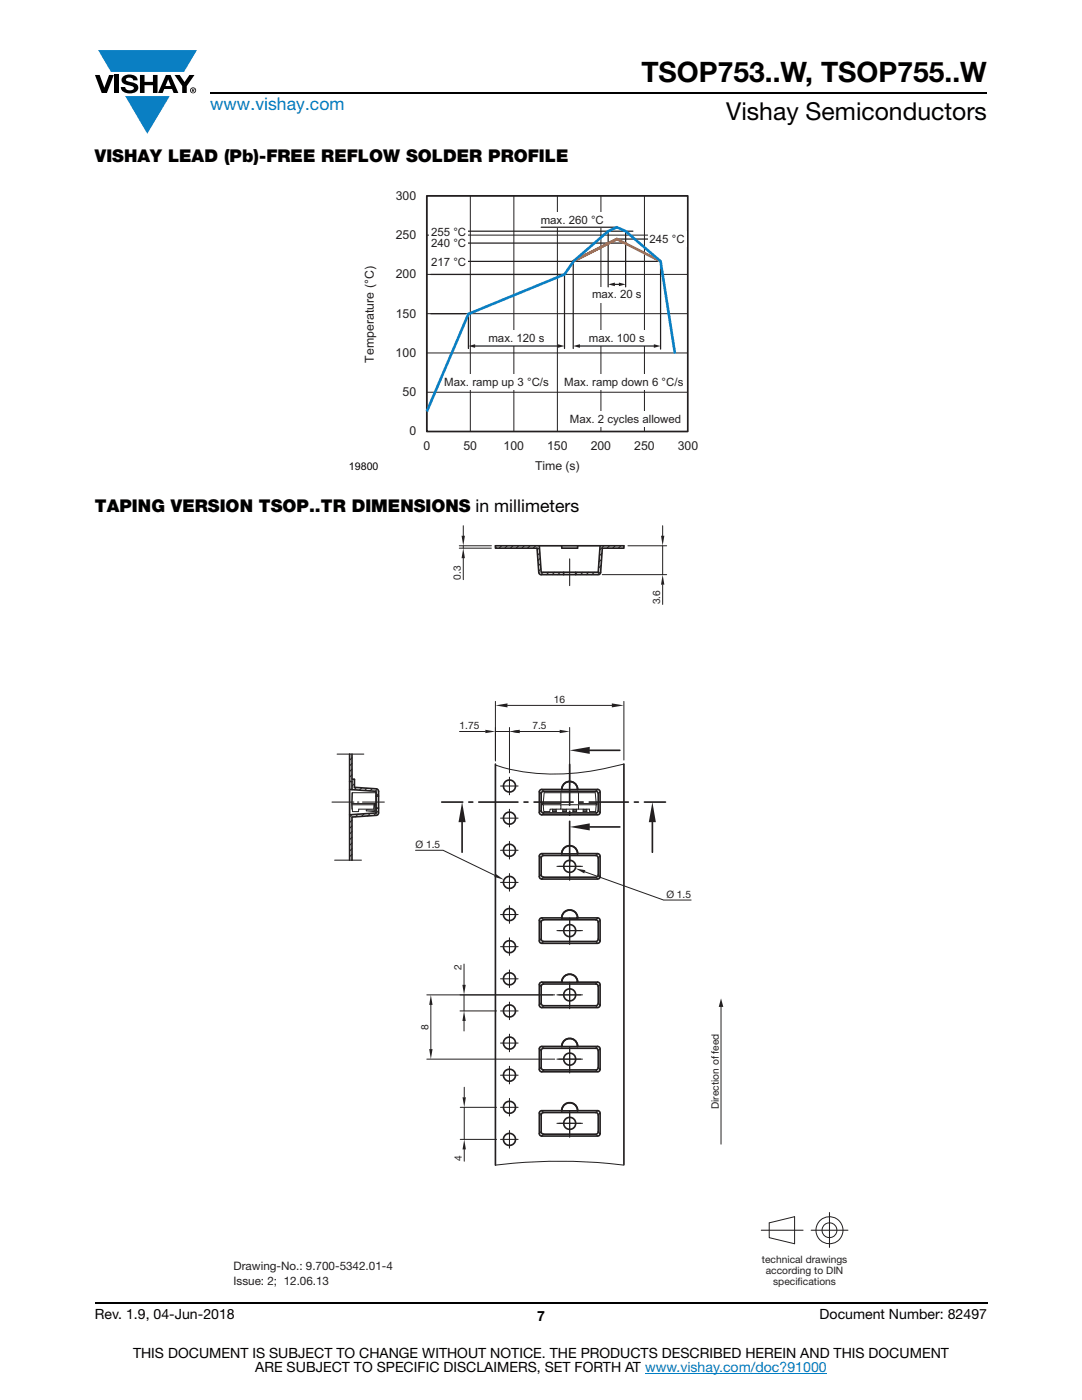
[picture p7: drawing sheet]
<svg xmlns="http://www.w3.org/2000/svg" width="216mm" height="279mm" viewBox="0 0 216 279" stroke-linecap="round" stroke-linejoin="round" font-family="sans-serif">
<g fill="#0a7fc3">
<path d="M19.6 10h19.7l-2.6 4.3h-1.1h-13.5z"/>
<path d="M25 19.2h8.9l-4.5 7.5z"/>
</g>
<g fill="#000">
<path d="M18.9 15h1l.9 2.5 1-2.5h.9l-1.4 3.6h-1zM22.9 15h.9v3.6h-.9zM24.6 15.3a2.1 2.1 0 0 1 2.8 .3l.1 .4h-.9a.79 .79 0 0 0-.7-.5 .79 .79 0 0 0-.8 .4l.3 .3 1 .2a1.08 1.08 0 0 1 1.2 1 1.08 1.08 0 0 1-1.1 1.2 1.73 1.73 0 0 1-2.4-1.2h.9a.96 .96 0 0 0 .8 .6 .96 .96 0 0 0 .9-.4 1.31 1.31 0 0 0-1.2-.6 1.03 1.03 0 0 1-1.1-.6 1.03 1.03 0 0 1 .2-1.1zM27.9 15h.9v1.3h1.7v-1.3h.9v3.6h-.9v-1.6h-1.7v1.6h-.9zM34.8 15h1.1l.9 1.4 1-1.4h1l-1.5 2.2v1.4h-.9v-1.4z"/>
<path d="M33.6 15.9l.5 1.3h-1.1zM33.1 15l-1.6 3.6h1l.3-.8h1.5l.3 .8h1l-1.6-3.6z"/>
<path d="M38.4 17.8h.2v.2h-.2zM38.3 17.7v.7h.1v-.3l.4 .3-.2-.3 .2-.2-.1-.2z"/>
<path d="M38.1 18a.46 .46 0 0 1 .9 0 .46 .46 0 0 1-.9 0zM37.9 18a.6 .6 0 0 0 1.2 0 .6 .6 0 0 0-1.2 0z"/>
</g>
<path d="M42 18.6h155M18.9 260h178.1" fill="none" stroke="#000" stroke-width=".36"/>
<path d="M128.7 274h36.3" fill="none" stroke="#007ec4" stroke-width=".2"/>
<path d="M69.6 34.5h76.7v60.1h-76.7z" fill="#fff"/>
<path d="M85.2 39.1h52v47h-52z" fill="none" stroke="#231f20" stroke-width=".34"/>
<path d="M85.2 39.1v47h52M85.2 39.1h52M93.8 39.1v47M102.5 39.1v47M111.2 39.1v47M119.9 39.1v47M128.6 39.1v47M85.2 46.9h52M85.2 54.8h52M85.2 62.6h52M85.2 70.4h52M85.2 78.3h52" fill="none" stroke="#231f20" stroke-width=".2"/>
<g fill="#fff">
<path d="M97.2 66h11.7v3.1h-11.7z"/>
<path d="M117.2 66h11.8v3.1h-11.8z"/>
<path d="M117.9 57.3h10.4v3h-10.4z"/>
<path d="M88.3 74.8h21.6v3h-21.6z"/>
<path d="M107.4 42.4h13.7v3h-13.7z"/>
</g>
<path d="M86 54.8h26.6M86 48.5h38.8M86 52.2h45.2M86 46.1h40.3M108 45.3h15.2M121.4 46.1v11.2M122.4 56.8h1.3M123.2 47.7h8.7M124.8 46.2v11.1M86 62.6h6.9" fill="none" stroke="#231f20" stroke-width=".25"/>
<path d="M123.1 47.7l-8.7 4.4" fill="none" stroke="#231f20" stroke-width=".53"/>
<g fill="#231f20">
<path d="M121.4 56.8l1.3-.4v.7z"/>
<path d="M123.5 56.4l1.3 .4-1.3 .3z"/>
</g>
<g fill="#fff">
<path d="M129.3 46.1h7.6v3.1h-7.6z"/>
<path d="M85.7 50.6h7.6v3h-7.6z"/>
<path d="M85.7 44.6h7.6v3.1h-7.6z"/>
<path d="M85.7 46.9h7.6v3.1h-7.6z"/>
<path d="M112.2 74.8h24.5v3h-24.5z"/>
<path d="M113.5 82.1h22.7v3.1h-22.7z"/>
</g>
<path d="M112.6 54.7v14.9M93.5 62.7v6.9M94.6 69.1h17" fill="none" stroke="#231f20" stroke-width=".25"/>
<g fill="#231f20">
<path d="M93.5 69.1l1.3-.4v.7z"/>
<path d="M111.3 68.7l1.3 .4-1.3 .3z"/>
</g>
<path d="M131.8 52v17.7M115.5 69.1h15.2" fill="none" stroke="#231f20" stroke-width=".25"/>
<g fill="#231f20">
<path d="M114.4 69.1l1.3-.4v.7z"/>
<path d="M130.5 68.7l1.3 .4-1.3 .3z"/>
</g>
<path d="M114.4 52.1v17.5" fill="none" stroke="#231f20" stroke-width=".25"/>
<path d="M114.4 52.1l8.7-4.4 8.7 4.4" fill="none" stroke="#ef6c22" stroke-width=".53"/>
<path d="M134.7 70.5l-2.9-18.4-7-6-1.7-.7-1.7 .7-7 6-1.8 2.7-19.1 7.9-8.3 19.4" fill="none" stroke="#0a7fc3" stroke-width=".53"/>
<path d="M46.6 104.8h122.7v152.2h-122.7z" fill="#fff"/>
<g fill="none" stroke="#231f20" stroke-width=".33">
<path d="M98.9 152.5v80M113.7 152.5v8.2M124.5 152.5v79.9M88.1 160.1h4.2M93.5 160.1h.8M95.5 160.1h7.9M104.6 160.1h.8M106.6 160.1h7.8M113.7 161.9v.8M113.7 163.9v8.1M115.6 160.1h.8M117.6 160.1h7.8"/>
<path d="M126.6 160.1h.8M128.6 160.1h4.2"/>
</g>
<path d="M124.5 152.5a46.2 46.2 0 0 1-24 .7l-1.6-.5M98.9 232.5a105.7 105.7 0 0 1 25.6 0" fill="none" stroke="#231f20" stroke-width=".2"/>
<path d="M113.7 149.7l4-.7v1.5z" fill="#231f20"/>
<path d="M117.7 149.7h6" fill="none" stroke="#231f20" stroke-width=".33"/>
<path d="M113.7 165l4-.7v1.4z" fill="#231f20"/>
<path d="M117.7 165h6" fill="none" stroke="#231f20" stroke-width=".33"/>
<path d="M91.8 198.5h18.5M92.6 192.4v4.1M92.6 198.5v3.3M91.8 201.8h7.3M92.6 203.8v2" fill="none" stroke="#231f20" stroke-width=".2"/>
<g fill="#231f20">
<path d="M92.6 201.8l.3 2h-.6z"/>
<path d="M92.3 196.5h.6l-.3 2z"/>
</g>
<path d="M91.7 146h5.2M98.9 145.2v6.5M98.9 146h2.8M103.7 146h2" fill="none" stroke="#231f20" stroke-width=".2"/>
<g fill="#231f20">
<path d="M101.7 146l2-.4v.7z"/>
<path d="M96.9 145.6l2 .4-2 .3z"/>
</g>
<path d="M101.7 145.2v9M103.7 146h8M113.7 145.2v11.5" fill="none" stroke="#231f20" stroke-width=".2"/>
<g fill="#231f20">
<path d="M101.7 146l2-.4v.7z"/>
<path d="M111.7 145.6l2 .4-2 .3z"/>
<path d="M92.2 160.1l.7 4h-1.4z"/>
</g>
<path d="M92.2 164.1v6" fill="none" stroke="#231f20" stroke-width=".33"/>
<path d="M130.2 160.1l.7 4h-1.4z" fill="#231f20"/>
<path d="M130.2 164.1v6" fill="none" stroke="#231f20" stroke-width=".33"/>
<path d="M98.9 140v11.9M124.5 140v11.7M101.3 140.8h20.8" fill="none" stroke="#231f20" stroke-width=".2"/>
<g fill="#231f20">
<path d="M98.9 140.8l2.4-.4v.8z"/>
<path d="M122.1 140.4l2.4 .4-2.4 .4z"/>
</g>
<path d="M85.2 198.5h25.5M85.2 211.4h25.5M86 200.6v8.8" fill="none" stroke="#231f20" stroke-width=".2"/>
<g fill="#231f20">
<path d="M85.6 209.4h.7l-.3 2z"/>
<path d="M86 198.6l.3 2h-.7z"/>
</g>
<path d="M92.6 217v2M91.8 227.4h7.3M91.8 221h7.3M92.6 221v6.4M92.6 229.4v2.3" fill="none" stroke="#231f20" stroke-width=".2"/>
<g fill="#231f20">
<path d="M92.3 219h.7l-.4 2z"/>
<path d="M92.6 227.4l.4 2h-.7z"/>
</g>
<g fill="none" stroke="#231f20" stroke-width=".21">
<path d="M113.7 111.5v5.4M101.7 155.1v3.5M103.4 156.9h-3.5M66.2 160.1h4.4M71.3 160.1h.3M72.3 160.1h4.4M99.9 176.1h3.5M99.9 169.7h3.5M99.9 163.3h3.5M101.7 161.5v3.5M101.7 167.9v3.5M101.7 174.3v3.6"/>
<path d="M99.9 188.9h3.5M99.9 195.3h3.5M101.7 180.8v3.5M101.7 187.2v3.5M101.7 193.6v3.5M101.7 200v3.5M103.4 182.5h-3.5M99.9 214.6h3.5M99.9 208.2h3.5M101.7 206.4v3.5M101.7 212.8v3.5M101.7 219.2v3.5"/>
<path d="M103.4 201.8h-3.5M99.9 227.4h3.5M101.7 225.6v3.5M103.4 221h-3.5"/>
</g>
<g fill="none" stroke="#231f20" stroke-width=".33">
<path d="M98.9 108.9h25.6v.5h-4.3l-.4 4.8-.3 .5h-11.5l-.3-.1-.2-.4-.3-4.8h-8.3zM107.6 108.9l.4 5.3h11.4l.3-5.3M112.1 109.4h3.1M112.5 114.2v.5M114.9 114.2v.5M69.8 157.6l5.2 .3v4.3l-5.2 .4M69.8 150.5v21.2M70.2 150.5v5M70.2 156v1.6M70.7 155.5v1.6M75 158.9h.5M75.1 157.4l.3 .2 .1 .3-.1 4.6-.3 .2-4.9 .4v8.6"/>
<path d="M75 161.3h.5"/>
<circle cx="101.7" cy="156.9" r="1.21"/>
<circle cx="101.7" cy="169.7" r="1.2"/>
<circle cx="101.7" cy="163.3" r="1.2"/>
<circle cx="101.7" cy="176.1" r="1.2"/>
<circle cx="101.7" cy="182.5" r="1.2"/>
<circle cx="101.7" cy="195.3" r="1.2"/>
<circle cx="101.7" cy="188.9" r="1.2"/>
<circle cx="101.7" cy="214.6" r="1.21"/>
<circle cx="101.7" cy="201.8" r="1.2"/>
<circle cx="101.7" cy="208.2" r="1.2"/>
<circle cx="101.7" cy="227.4" r="1.21"/>
<circle cx="101.7" cy="221" r="1.2"/>
</g>
<path d="M120.2 114.7h12.8M125.3 108.9h7.7M132.2 104.9v2M132.2 108.9v5.8M132.2 116.7v3.9" fill="none" stroke="#231f20" stroke-width=".2"/>
<g fill="#231f20">
<path d="M131.9 106.9h.7l-.4 2z"/>
<path d="M132.2 114.7l.4 2h-.7z"/>
</g>
<path d="M91.6 108.9h6.5M91.6 109.4h6.5M92.4 104.9v2M92.4 108.9v.5M92.4 111.4v4.3" fill="none" stroke="#231f20" stroke-width=".2"/>
<g fill="#231f20">
<path d="M92.1 106.9h.7l-.4 2z"/>
<path d="M92.4 109.4l.4 2h-.7z"/>
</g>
<path d="M67.3 150.5h5.3M66.8 171.7h5.3" fill="none" stroke="#231f20" stroke-width=".21"/>
<path d="M116.7 174l15.7 5.6h5.5" fill="none" stroke="#231f20" stroke-width=".2"/>
<path d="M114.8 173.3l2 .4-.2 .6z" fill="#231f20"/>
<path d="M82.9 169.7h5.5l10.4 5" fill="none" stroke="#231f20" stroke-width=".2"/>
<path d="M98.9 174.4l1.7 1.2-2-.6z" fill="#231f20"/>
<g fill="none" stroke="#231f20" stroke-width=".2">
<path d="M70.3 158.2l-.1 2.2M107.6 157.9l.4 .5M108.1 157.5l.4 .4M111.9 158.2v2.2h-3.5l.2-2.2h10.2l.2 2.2h-3.6v-2.2M119.3 157.5l-.4 .4M119.7 158l-.3 .4M70.2 160.4h4.6v.2h-4.6M70.2 160.4v.2M70.2 160.6l.1 .9M74.8 160.4l.2 .3v.9l-.1 .3-.2 .1-1.6-.2v-.2l1.7 .1-.1-1.1-.1 .9h-3l-.1 .5h-1.2l-.1-1.4M74.8 160.4h.2v-2.2h-4.8v2.2M107.6 170.7l.4 .5"/>
<path d="M108 174.6l-.4 .3M108 161.8l-.4 .3M108.1 170.4l.4 .3M108.4 160.6h3.5v.9h-2.1l-.1 .5h-1.2zM108.4 160.4h-.2v.2h.2M108.5 175.1l-.4 .3M108.5 162.2l-.4 .4M110.3 161.5v.5h.7v-.2h-.7M110.3 161.6h.7v.2M111 161.5v.1M111.9 160.6h3.5v.9M112.3 161.6h.7"/>
<path d="M112.3 161.5v.5h.7v-.2h-.7M113 161.5v.3M114.3 161.8h.8v.2M114.3 161.5v.1M114.3 161.8v.2h.8M115.1 161.6v.2M115.1 161.5v.1h-.8v.2M115.4 160.6h3.6l-.1 1.4h-1.3v-.5h-5.7M116.4 161.6h.7v.2M116.4 161.5v.5h.7v-.2h-.7M117.1 161.5v.1M118.9 175.1l.4 .3"/>
<path d="M118.9 162.2l.4 .4M119 160.4h.1v.2h-.1M119.3 170.4l-.4 .3M119.4 174.6l.3 .3M119.4 161.8l.3 .3M119.7 170.8l-.3 .4M107.6 196.4l.4 .5M107.6 183.6l.4 .4M108 187.4l-.4 .4M108.1 196l.4 .4M108.1 183.2l.4 .4M108.5 187.9l-.4 .4"/>
<path d="M118.9 187.9l.4 .4M119.3 196l-.4 .4M119.3 183.2l-.4 .4M119.4 187.4l.3 .4M119.7 196.5l-.3 .4M119.7 183.7l-.3 .3M107.6 209.2l.4 .5M108 200.2l-.4 .4M108 213.1l-.4 .3M108.1 208.8l.4 .4M108.5 200.7l-.4 .4M108.5 213.5l-.4 .4"/>
<path d="M118.9 200.7l.4 .4M118.9 213.5l.4 .4M119.3 208.8l-.4 .4M119.4 200.2l.3 .4M119.4 213.1l.3 .3M119.7 209.3l-.3 .4M143.9 200.6v27.7M107.6 222l.4 .5M108 225.9l-.4 .3M108.1 221.7l.4 .3M108.5 226.4l-.4 .3M118.9 226.4l.4 .3"/>
<path d="M119.3 221.7l-.4 .3M119.4 225.9l.3 .3M119.7 222.1l-.3 .4"/>
</g>
<g fill="none" stroke="#231f20" stroke-width=".33">
<path d="M112.1 108.9v.5M115.3 108.9l-.1 .5M69.8 155.9l.4 .1M70.2 155.5h.5M70.7 157.1l4.4 .3M108.1 158.1l.4-.2h10.5l.4 .5-.1 3.5-.4 .3h-10.6l-.3-.4zM112.1 157.6a1.6 1.6 0 0 1 1.6-1.7 1.6 1.6 0 0 1 1.6 1.7M112.1 157.5h-4l-.4 .2-.1 4.4 .2 .4h11.7l.2-.4-.1-4.4-.3-.2h-4M112.1 157.6h.1M112.7 156.3a1.57 1.57 0 0 1 1.7-.2 1.57 1.57 0 0 1 .8 1.5h-3.1l.3-.9zM115.3 157.6h-.1M108.1 170.9l.4-.2 10.5 .1 .4 .4-.1 3.5-.4 .4-10.6-.1-.2-.1-.1-.3z"/>
<path d="M112.1 170.4a1.6 1.6 0 0 1 1.6-1.6 1.6 1.6 0 0 1 1.6 1.6M112.1 170.4h-4l-.4 .2-.1 4.3 .2 .4h11.7l.2-.4-.1-4.3-.3-.2h-4M112.1 170.4h.1M112.7 169.1a1.57 1.57 0 0 1 1.7-.1 1.57 1.57 0 0 1 .8 1.4h-3.1l.3-.9zM115.3 170.4h-.1M108.1 196.6l.4-.2h10.5l.3 .2 .1 .3-.1 3.5-.4 .3h-10.6l-.3-.5zM108.1 183.8l.4-.2h10.5l.4 .4-.1 3.5-.4 .4h-10.6l-.3-.5zM112.1 196a1.6 1.6 0 0 1 1.6-1.6 1.6 1.6 0 0 1 1.6 1.6M112.1 183.2a1.6 1.6 0 0 1 1.6-1.6 1.6 1.6 0 0 1 1.6 1.6M112.1 196h-4l-.4 .2-.1 4.4 .2 .4 .3 .1h11.2l.2-.1 .2-.4-.1-4.4-.3-.2h-4M112.1 183.2h-4l-.4 .2-.1 4.4 .2 .4h11.7l.2-.4-.1-4.4-.3-.2h-4M112.1 196h.1"/>
<path d="M112.1 183.2h.1M112.7 182a1.58 1.58 0 0 1 1.7-.2 1.58 1.58 0 0 1 .8 1.4h-3.1l.2-.8zM112.7 194.8a1.57 1.57 0 0 1 1.7-.2 1.57 1.57 0 0 1 .8 1.4h-3.1l.3-.8zM115.3 196h-.1M115.3 183.2h-.1M108.1 209.4l.4-.2h10.5l.4 .5-.1 3.5-.4 .3h-10.6l-.3-.4zM112.1 208.8a1.6 1.6 0 0 1 1.6-1.6 1.6 1.6 0 0 1 1.6 1.6M112.1 208.8h-4l-.4 .2-.1 4.4 .2 .4h11.7l.2-.4-.1-4.4-.3-.2h-4M112.1 208.8v.1M112.7 207.6a1.57 1.57 0 0 1 1.7-.2 1.57 1.57 0 0 1 .8 1.5h-3.1l.3-.9zM115.3 208.8l-.1 .1M108.1 222.2l.4-.2h10.5l.4 .5-.1 3.5-.4 .4-10.6-.1-.3-.4z"/>
<path d="M108.1 221.7h4M112.1 221.7a1.6 1.6 0 0 1 1.6-1.6 1.6 1.6 0 0 1 1.6 1.6M112.1 221.7h.1M112.7 220.4a1.57 1.57 0 0 1 1.7-.1 1.57 1.57 0 0 1 .8 1.4h-3.1l.3-.9zM115.3 221.7h4M115.3 221.7h-.1M119.3 221.7l.2 .1 .2 .3v4.1l-.2 .4-.2 .1h-11.3l-.4-.5v-4.1l.1-.2 .4-.2"/>
<circle cx="113.7" cy="172.9" r="1.2"/>
<circle cx="113.7" cy="198.5" r="1.2"/>
<circle cx="113.7" cy="185.7" r="1.2"/>
<circle cx="113.7" cy="211.4" r="1.2"/>
<circle cx="113.7" cy="224.2" r="1.2"/>
</g>
<g fill="none" stroke="#231f20" stroke-width=".21">
<path d="M98.9 108.9v.1M100.1 108.9l-.5 .5M101.2 108.9l-.5 .5M102.3 108.9l-.4 .5M103.5 108.9l-.5 .5M104.6 108.9l-.5 .5M105.7 108.9l-.4 .5M106.9 108.9l-.5 .5M107.6 109.3l-.4 .4M107.7 110.3l-.4 .5M107.8 111.4l-.5 .5M107.9 112.5l-.5 .4"/>
<path d="M107.9 113.5l-.4 .5M108.4 114.2l-.5 .5M109.5 114.2l-.5 .5M110.7 114.2l-.5 .5M111.8 114.2l-.5 .5M112.5 114.7h.1M115.2 114.2l-.3 .3M116.3 114.2l-.4 .5M117.5 114.2l-.5 .5M118.6 114.2l-.5 .5M119.9 114.1l-.6 .6M119.9 112.9l-.5 .5"/>
<path d="M120 111.6l-.5 .6M120.1 110.4l-.5 .5M120.5 108.9l-.8 .8M121.6 108.9l-.5 .5M122.8 108.9l-.5 .5M123.9 108.9l-.5 .5M69.8 150.5v.1M70.2 151.2l-.4 .5M70.2 154.6l-.4 .5M70.2 152.4l-.4 .4M70.2 153.5l-.4 .5M70.5 155.5l-.5 .5"/>
<path d="M70.7 156.4l-.5 .5M71.1 157.2l-.4 .4M72.2 157.2l-.5 .5M73.2 157.3l-.4 .5M74.3 157.4l-.5 .4M75.3 157.5l-.4 .4M75.5 158.4l-.4 .5M70.2 162.6l-.4 .4M70.2 171.6v.1M70.2 163.7l-.4 .5M70.2 164.8l-.4 .5M70.2 166l-.4 .4"/>
<path d="M70.2 167.1l-.4 .5M70.2 168.2l-.4 .5M70.2 169.4l-.4 .4M70.2 170.5l-.4 .5M71.4 162.5l-.5 .5M72.7 162.4l-.6 .5M73.9 162.3l-.5 .6M75.5 161.8l-.9 1M111.1 172.9h2.6v2.8M111.5 172.9h4.4M113.7 170.4v2.5h2.5M113.7 170.7v4.4"/>
<path d="M111.1 198.5h2.6v2.8M111.1 185.7h2.6v2.8M111.5 185.7h4.4M111.5 198.5h4.4M113.7 196v2.5h2.5M113.7 183.2v2.5h2.5M113.7 183.5v4.4M113.7 196.4v4.3M111.1 211.4h2.6v2.7M111.5 211.4h4.4M113.7 208.8v2.6h2.5M113.7 209.2v4.4"/>
<path d="M111.1 224.2h2.6v2.8M111.5 224.2h4.4M113.7 221.6v2.6h2.5M113.7 222v4.4"/>
</g>
<path d="M143.9 199.2l.4 1.8h-.9z" fill="#231f20"/>
<path d="M151.9 245.5h8.3M161.9 245.5h7.3M165.5 242v6.9" fill="none" stroke="#231f20" stroke-width=".21"/>
<g fill="none" stroke="#231f20" stroke-width=".2">
<path d="M153.5 244l5.1-1.2v5.4l-5.1-1.2z"/>
<circle cx="165.5" cy="245.5" r="2.7"/>
<circle cx="165.5" cy="245.5" r="1.48"/>
</g>
<text font-size="5.6" x="128" y="16.4">TSOP753..W, TSOP755..W</text>
<text font-size="4.9" x="144.9" y="24">Vishay Semiconductors</text>
<text font-size="3.5" fill="#007ec4" x="42" y="21.9">www.vishay.com</text>
<g font-size="3.5">
<text x="18.9" y="32.3">VISHAY LEAD (Pb)-FREE REFLOW SOLDER PROFILE</text>
<text x="18.9" y="102.1">TAPING VERSION TSOP..TR DIMENSIONS in millimeters</text>
</g>
<g font-size="2.8">
<text x="18.9" y="263.3">Rev. 1.9, 04-Jun-2018</text>
<text x="107.2" y="263.6">7</text>
<text x="163.6" y="263.3">Document Number: 82497</text>
<text x="26.5" y="271">THIS DOCUMENT IS SUBJECT TO CHANGE WITHOUT NOTICE. THE PRODUCTS DESCRIBED HEREIN AND THIS DOCUMENT</text>
<text x="50.9" y="273.8">ARE SUBJECT TO SPECIFIC DISCLAIMERS, SET FORTH AT www.vishay.com/doc?91000</text>
</g>
<g font-size="2.5" fill="#231f20">
<text x="79" y="39.9">300</text>
<text x="79" y="47.7">250</text>
<text x="79" y="55.6">200</text>
<text x="79" y="63.4">150</text>
<text x="78.9" y="71.2">100</text>
<text x="74.6" y="72.4" transform="rotate(-90 74.6 72.4)">Temperature (°C)</text>
<text x="80.3" y="79.1">50</text>
<text x="81.7" y="86.9">0</text>
<text x="84.5" y="89.8">0</text>
<text x="92.5" y="89.8">50</text>
<text x="100.5" y="89.8">100</text>
<text x="109.2" y="89.8">150</text>
<text x="117.9" y="89.8">200</text>
<text x="126.6" y="89.8">250</text>
<text x="135.2" y="89.8">300</text>
<text x="106.8" y="93.7">Time (s)</text>
</g>
<g font-size="2.3" fill="#231f20">
<text x="86" y="47">255 °C</text>
<text x="107.9" y="44.8">max. 260 °C</text>
<text x="86" y="53">217 °C</text>
<text x="86" y="49.4">240 °C</text>
<text x="129.6" y="48.5">245 °C</text>
<text x="118.1" y="59.5">max. 20 s</text>
<text x="97.5" y="68.2">max. 120 s</text>
<text x="117.5" y="68.2">max. 100 s</text>
<text x="88.7" y="77.1">Max. ramp up 3 °C/s</text>
<text x="112.6" y="77.1">Max. ramp down 6 °C/s</text>
<text x="113.7" y="84.4">Max. 2 cycles allowed</text>
<text x="46.6" y="253.5">Drawing-No.: 9.700-5342.01-4</text>
<text x="46.6" y="256.5">I</text>
<text x="47.2" y="256.5">ssue: 2; 12.06.13</text>
</g>
<text font-size="2.1" fill="#010202" x="69.6" y="93.9">19800</text>
<g font-size="2" fill="#231f20">
<text x="91.9" y="115.7" transform="rotate(-90 91.9 115.7)">0.3</text>
<text x="131.7" y="120.6" transform="rotate(-90 131.7 120.6)">3.6</text>
<text x="110.5" y="140.3">16</text>
<text x="91.7" y="145.5">1.75</text>
<text x="106.2" y="145.5">7.5</text>
<text x="82.9" y="169.3">Ø 1.5</text>
<text x="133" y="179.2">Ø 1.5</text>
<text x="92.1" y="193.5" transform="rotate(-90 92.1 193.5)">2</text>
<text x="85.5" y="205.5" transform="rotate(-90 85.5 205.5)">8</text>
<text x="143.4" y="221.3" transform="rotate(-90 143.4 221.3)">Direction of feed</text>
<text x="92.1" y="231.7" transform="rotate(-90 92.1 231.7)">4</text>
<text x="152" y="252.2">technical drawings</text>
<text x="152.8" y="254.3">according to DIN</text>
<text x="154.3" y="256.5">specif</text>
<text x="159.2" y="256.5">ications</text>
</g>
</svg>
